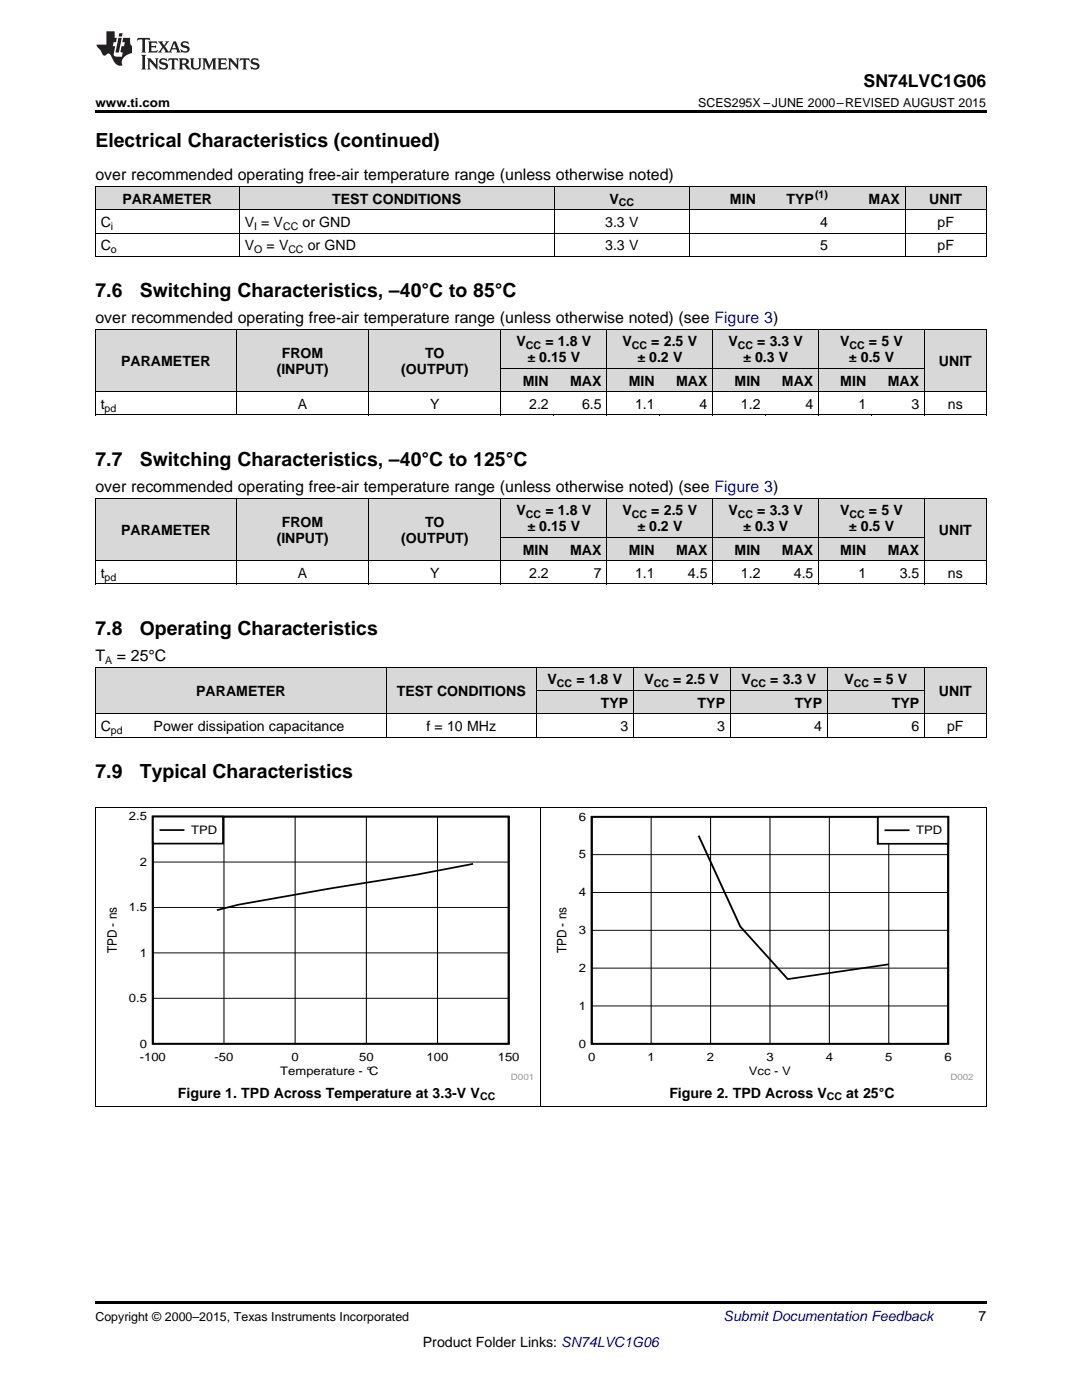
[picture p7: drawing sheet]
<svg xmlns="http://www.w3.org/2000/svg" width="216mm" height="279mm" viewBox="0 0 216 279" stroke-linecap="round" stroke-linejoin="round" font-family="sans-serif">
<g fill="#d8d8d8">
<path d="M19 133.2h10.6v9.3h-10.6z"/>
<path d="M29.6 133.2h47.5v9.3h-47.5z"/>
<path d="M77.1 133.2h30v9.3h-30z"/>
<path d="M107.1 137.8h19.3v4.7h-19.3z"/>
<path d="M126.4 137.8h19.4v4.7h-19.4z"/>
<path d="M145.8 137.8h19.3v4.7h-19.3z"/>
<path d="M165.1 137.8h19.4v4.7h-19.4z"/>
<path d="M184.5 133.2h12.3v9.3h-12.3z"/>
<path d="M107.1 133.2h19.3v4.6h-19.3z"/>
<path d="M126.4 133.2h19.4v4.6h-19.4z"/>
<path d="M145.8 133.2h19.3v4.6h-19.3z"/>
<path d="M165.1 133.2h19.4v4.6h-19.4z"/>
<path d="M19 99.4h28.2v12.5h-28.2z"/>
<path d="M47.2 99.4h26.4v12.5h-26.4z"/>
<path d="M73.6 99.4h26.4v12.5h-26.4z"/>
<path d="M100 107.3h10.6v4.6h-10.6z"/>
<path d="M110.6 107.3h10.5v4.6h-10.5z"/>
<path d="M121.1 107.3h10.6v4.6h-10.6z"/>
<path d="M131.7 107.3h10.6v4.6h-10.6z"/>
<path d="M142.3 107.3h10.5v4.6h-10.5z"/>
<path d="M152.8 107.3h10.6v4.6h-10.6z"/>
<path d="M163.4 107.3h10.6v4.6h-10.6z"/>
<path d="M174 107.3h10.5v4.6h-10.5z"/>
<path d="M184.5 99.4h12.3v12.5h-12.3z"/>
<path d="M100 99.4h10.6v7.9h-10.6z"/>
<path d="M110.6 99.4h10.5v7.9h-10.5z"/>
<path d="M121.1 99.4h10.6v7.9h-10.6z"/>
<path d="M131.7 99.4h10.6v7.9h-10.6z"/>
<path d="M142.3 99.4h10.5v7.9h-10.5z"/>
<path d="M152.8 99.4h10.6v7.9h-10.6z"/>
<path d="M163.4 99.4h10.6v7.9h-10.6z"/>
<path d="M174 99.4h10.5v7.9h-10.5z"/>
<path d="M19 65.7h28.2v12.5h-28.2z"/>
<path d="M47.2 65.7h26.4v12.5h-26.4z"/>
<path d="M73.6 65.7h26.4v12.5h-26.4z"/>
<path d="M100 73.6h10.6v4.6h-10.6z"/>
<path d="M110.6 73.6h10.5v4.6h-10.5z"/>
<path d="M121.1 73.6h10.6v4.6h-10.6z"/>
<path d="M131.7 73.6h10.6v4.6h-10.6z"/>
<path d="M142.3 73.6h10.5v4.6h-10.5z"/>
<path d="M152.8 73.6h10.6v4.6h-10.6z"/>
<path d="M163.4 73.6h10.6v4.6h-10.6z"/>
<path d="M174 73.6h10.5v4.6h-10.5z"/>
<path d="M184.5 65.7h12.3v12.5h-12.3z"/>
<path d="M100 65.7h10.6v7.9h-10.6z"/>
<path d="M110.6 65.7h10.5v7.9h-10.5z"/>
<path d="M121.1 65.7h10.6v7.9h-10.6z"/>
<path d="M131.7 65.7h10.6v7.9h-10.6z"/>
<path d="M142.3 65.7h10.5v7.9h-10.5z"/>
<path d="M152.8 65.7h10.6v7.9h-10.6z"/>
<path d="M163.4 65.7h10.6v7.9h-10.6z"/>
<path d="M174 65.7h10.5v7.9h-10.5z"/>
<path d="M19 37.3h16.2v4.6h-16.2z"/>
<path d="M35.2 37.3h12.6v4.6h-12.6z"/>
<path d="M47.8 37.3h32.3v4.6h-32.3z"/>
<path d="M80.1 37.3h30.5v4.6h-30.5z"/>
<path d="M110.6 37.3h26.9v4.6h-26.9z"/>
<path d="M137.5 37.3h14.4v4.6h-14.4z"/>
<path d="M151.9 37.3h14.4v4.6h-14.4z"/>
<path d="M166.3 37.3h14.4v4.6h-14.4z"/>
<path d="M180.7 37.3h16.1v4.6h-16.1z"/>
</g>
<path d="M19 259.7h177.8v.5h-177.8z" fill="#000"/>
<path d="M19.1 161.2v59.6M30.5 172h71M44.7 163v45.3M58.9 163v45.3M73.1 163v45.3M87.3 163v45.3M107.9 161.2v59.6M196.8 161.2v59.6M30.5 199.2h71M30.5 190.2h71M30.5 181.1h71M19 220.8h177.8" fill="none" stroke="#000" stroke-width=".2"/>
<path d="M30.5 163h71v45.3h-71zM94.4 172.4l-11.4 2.2-17 2.7-18.5 3.3-4.2 1" fill="none" stroke="#000" stroke-width=".36"/>
<path d="M30.5 163h14v5.4h-14z" fill-rule="evenodd" fill="#fff"/>
<path d="M30.5 163h14v5.4h-14zM32 165.7h4.6M118.1 163h71.1v45.3h-71.1zM139.4 166.8l8.3 18.1 9.5 10.5 20.1-2.9" fill="none" stroke="#000" stroke-width=".36"/>
<path d="M118.1 178.1h71.1M118.1 170.6h71.1M129.9 163v45.3M141.8 163v45.3M153.6 163v45.3M165.5 163v45.3M177.3 163v45.3M118.1 193.2h71.1M118.1 185.7h71.1M118.1 200.8h71.1" fill="none" stroke="#000" stroke-width=".2"/>
<path d="M175.2 163h14v5.4h-14z" fill-rule="evenodd" fill="#fff"/>
<path d="M175.2 163h14v5.4h-14zM176.7 165.7h4.6" fill="none" stroke="#000" stroke-width=".36"/>
<g fill="none" stroke="#000" stroke-width=".2">
<path d="M19 37.2h177.8M19.1 37.2v14M47.7 37.2v14M110.6 37.2v14M137.5 37.2v14M180.6 37.2v14M196.8 37.2v14M19 51.2h177.8M19 46.5h177.8M19 41.9h177.8M19 78.2h177.8M19 65.7h177.8"/>
<path d="M19.1 65.7v17.2M47.1 65.7v17.2M73.5 65.7v17.2M100 65.7v17.2M100 73.5h84.5M121.1 65.7v17.2M142.2 65.7v17.2M163.3 65.7v17.2M184.4 65.7v17.2M196.8 65.7v17.2M19 99.4h177.8M19 82.8h177.8"/>
<path d="M19.1 99.4v17.2M47.1 99.4v17.2M73.5 99.4v17.2M100 99.4v17.2M121.1 99.4v17.2M142.2 99.4v17.2M163.3 99.4v17.2M184.4 99.4v17.2M196.8 99.4v17.2M19 116.5h177.8M19 111.9h177.8M100 107.2h84.5"/>
<path d="M19 133.1h177.8M19.1 133.2v13.9M77.1 133.2v13.9M107 133.2v13.9M107.1 137.8h77.4M126.3 133.2v13.9M145.7 133.2v13.9M165.1 133.2v13.9M184.4 133.2v13.9M196.8 133.2v13.9M19 147.1h177.8M19 142.4h177.8"/>
<path d="M19 161.2h177.8"/>
</g>
<g fill="#000">
<path d="M19 22h177.8v.5h-177.8zM19 51.2h.2zM47.7 51.2h.1zM80 51.2h.1zM110.5 51.2h.1zM137.4 51.2h.1zM151.8 51.2h.1zM166.2 51.2h.1zM180.6 51.2h.1zM196.7 51.2h.1zM19 82.8l.2 .1zM73.5 82.8l.1 .1z"/>
<path d="M99.9 82.8l.1 .1zM110.5 82.8l.1 .1zM121 82.8l.1 .1zM131.6 82.8l.1 .1zM142.2 82.8l.1 .1zM152.7 82.8l.1 .1zM163.3 82.8l.1 .1zM173.8 82.8l.2 .1zM184.4 82.8l.1 .1zM196.7 82.8l.1 .1z"/>
</g>
<g fill="#231f20">
<path d="M27.5 7.6l-.1 .5 .4-.2h.6v.1v2.1l-.2 .4h1l-.3-.4v-2.1l.1-.1h.5l.5 .2-.2-.5zM29.5 8.3l.2 .3v1.5l-.2 .4h1.8l.2-.6a1.04 1.04 0 0 1-1.3 .2v-.7h.6l.3 .2v-.6l-.3 .2h-.6v-.6l.8-.1 .4 .3-.2-.5zM31.5 8.3l.9 1.1-.9 1.1h.8l-.2-.2 .5-.7 .4 .7-.2 .2h1.5l-.1-.2 .1-.4h.9l.1 .4-.2 .2h1l-.3-.3-.7-1.9h-.5l-.9 2-.8-1 .9-1h-.8l.1 .3-.3 .5-.4-.6 .2-.2zM34.7 8.6l.4 1h-.7zM36.3 8.4a.63 .63 0 0 0-.2 .7 .63 .63 0 0 0 .6 .4l.6 .2 .1 .2a.75 .75 0 0 1-.7 .4 .75 .75 0 0 1-.6-.5l.1 .7 .1-.1a1.11 1.11 0 0 0 1.5-.6 1.13 1.13 0 0 0-1.2-.8l-.1-.4a1.04 1.04 0 0 1 1.2 .2l-.2-.5-.1 .1-.5-.2zM28.2 10.9l.2 .4v2.2l-.2 .4h1l-.3-.4v-2.2l.3-.4zM29.3 11.6l.3 .4v1.5l-.3 .4h.8l-.2-.4v-1.3l1.5 1.7v-1.9l.2-.4h-.7l.2 .4v.9l-1.1-1.3zM32 11.8a.62 .62 0 0 0-.2 .7 .62 .62 0 0 0 .6 .4l.6 .1 .1 .3a.76 .76 0 0 1-.7 .3 .76 .76 0 0 1-.6-.4l.1 .7 .1-.1a1.11 1.11 0 0 0 1.5-.6 1.13 1.13 0 0 0-1.2-.8l-.1-.4a1.04 1.04 0 0 1 1.2 .2l-.2-.6-.1 .1-.5-.1zM33.7 11.6l-.2 .6a.61 .61 0 0 1 .8-.3v1.6l-.2 .4h.9l-.2-.4v-1.6a.63 .63 0 0 1 .8 .3l-.2-.6zM35.6 11.6l.3 .4v1.5l-.3 .4h1l-.2-.2v-.8l.5 .2a.76 .76 0 0 0 1.2 .7l-1-1a.58 .58 0 0 0 .6-.5 .58 .58 0 0 0-.5-.6zM36.4 11.9h.1a.45 .45 0 0 1 .5 .1 .45 .45 0 0 1 .1 .5l-.7 .2zM37.9 11.6l.2 .2a2.17 2.17 0 0 0 .3 1.9 .99 .99 0 0 0 1.6-.6v-1.1l.2-.4h-.7l.2 .2a1.92 1.92 0 0 1-.2 1.8 .6 .6 0 0 1-.9-.5v-1.1l.2-.4zM40.4 11.6l.2 .4v1.5l-.2 .4h.7l-.2-.4v-1.4l.8 1.8 .8-1.8v1.4l-.2 .4h.9l-.2-.4v-1.5l.2-.4h-.8l-.6 1.5-.6-1.5zM43.4 11.6l.2 .4v1.5l-.2 .4h1.8l.2-.6a1.04 1.04 0 0 1-1.3 .1v-.6h.5l.4 .2v-.6l-.4 .2h-.5v-.7h.8l.3 .3-.1-.6zM45.5 11.6l.2 .4v1.5l-.2 .4h.7l-.2-.4v-1.3l1.5 1.7v-1.9l.2-.4h-.7l.2 .4v.9l-1.1-1.3zM47.9 11.6l-.1 .6a.61 .61 0 0 1 .8-.3v1.6l-.3 .4h1l-.3-.4 .1-1.6a.63 .63 0 0 1 .7 .3l-.1-.6zM50.2 11.8a.62 .62 0 0 0-.2 .7 .62 .62 0 0 0 .6 .4l.6 .1 .2 .3a.76 .76 0 0 1-.8 .3 .76 .76 0 0 1-.6-.4l.1 .7 .2-.1a1.11 1.11 0 0 0 1.5-.6 1.13 1.13 0 0 0-1.3-.8l-.1-.4a1.04 1.04 0 0 1 1.2 .2l-.1-.6-.2 .1-.5-.1z"/>
<path d="M21.2 6.3v2.6h-1.9l.1 .4 .7 .9a.91 .91 0 0 0 1 .8 .56 .56 0 0 1 .5-.3 .56 .56 0 0 1 .5 .3l.4 .8a1.53 1.53 0 0 0 1.9 1.2 1.54 1.54 0 0 1 1-2.1l.9-.3v-1.4a1.52 1.52 0 0 1-.3-1.6h-1.4l-.2 .8h.5l-.2 .8h-.4l-.2 1v.2l.4 .1-.2 .8a1.93 1.93 0 0 1-1.6-.3l.3-1.8h-.5l.2-.8h.4l.2-.8h-.4v-1.3zM23.6 7.6l-.6 2.9h.7l.6-2.9zM23.8 6.6l-.1 .7h.6l.2-.7z"/>
</g>
<g font-size="3.9">
<text x="19" y="29.3">Electrical Characteristics (continued)</text>
<text x="19" y="59.3">7.6</text>
<text x="27.9" y="59.3">Switching Characteristics, –40°C to 85°C</text>
<text x="19" y="93">7.7</text>
<text x="27.9" y="93">Switching Characteristics, –40°C to 125°C</text>
<text x="19" y="126.8">7.8</text>
<text x="27.9" y="126.8">Operating Characteristics</text>
<text x="19" y="155.2">7.9</text>
<text x="27.9" y="155.2">Typical Characteristics</text>
</g>
<text font-size="3.5" x="172.3" y="17.3">SN74LVC1G06</text>
<g font-size="3.2">
<text x="19" y="36">over recommended operating free-air temperature range (unless otherwise noted)</text>
<text x="19" y="64.5">over recommended operating free-air temperature range (unless otherwise noted) (see Figure 3)</text>
<text x="19" y="98.2">over recommended operating free-air temperature range (unless otherwise noted) (see Figure 3)</text>
<text x="19" y="131.9">T</text>
<text x="23.3" y="131.9">= 25°C</text>
</g>
<g font-size="2.8">
<text x="24.4" y="40.6">PARAMETER</text>
<text x="66.3" y="40.6">TEST CONDITIONS</text>
<text x="121.6" y="40.6">V</text>
<text x="145.7" y="40.6">MIN</text>
<text x="156.9" y="40.6">TYP</text>
<text x="173.3" y="40.6">MAX</text>
<text x="185.4" y="40.6">UNIT</text>
<text x="20.1" y="45.3">C</text>
<text x="48.8" y="45.3">V = V</text>
<text x="60.4" y="45.3">or GND</text>
<text x="120.8" y="45.3">3.3 V</text>
<text x="163.7" y="45.3">4</text>
<text x="187.1" y="45.3">pF</text>
<text x="20.1" y="50">C</text>
<text x="48.8" y="50">V</text>
<text x="53.2" y="50">= V</text>
<text x="61.4" y="50">or GND</text>
<text x="120.8" y="50">3.3 V</text>
<text x="163.7" y="50">5</text>
<text x="187.1" y="50">pF</text>
<text x="56.2" y="71.4">FROM</text>
<text x="84.8" y="71.4">TO</text>
<text x="103.1" y="69.1">V</text>
<text x="108.8" y="69.1">=</text>
<text x="111.3" y="69.1">1.8 V</text>
<text x="124.2" y="69.1">V</text>
<text x="130" y="69.1">=</text>
<text x="132.5" y="69.1">2.5 V</text>
<text x="145.3" y="69.1">V</text>
<text x="151.1" y="69.1">=</text>
<text x="153.6" y="69.1">3.3 V</text>
<text x="167.6" y="69.1">V</text>
<text x="173.4" y="69.1">= 5 V</text>
<text x="24.2" y="73">PARAMETER</text>
<text x="55.2" y="74.6">(INPUT)</text>
<text x="80" y="74.6">(OUTPUT)</text>
<text x="104.3" y="76.9">MIN</text>
<text x="105.2" y="72.3">± 0.15 V</text>
<text x="113.8" y="76.9">MAX</text>
<text x="125.4" y="76.9">MIN</text>
<text x="127.2" y="72.3">± 0.2 V</text>
<text x="134.9" y="76.9">MAX</text>
<text x="146.6" y="76.9">MIN</text>
<text x="148.3" y="72.3">± 0.3 V</text>
<text x="156" y="76.9">MAX</text>
<text x="167.7" y="76.9">MIN</text>
<text x="169.4" y="72.3">± 0.5 V</text>
<text x="177.2" y="76.9">MAX</text>
<text x="187.4" y="73">UNIT</text>
<text x="20.1" y="81.6">t</text>
<text x="59.4" y="81.6">A</text>
<text x="85.8" y="81.6">Y</text>
<text x="105.6" y="81.6">2.2</text>
<text x="116.1" y="81.6">6.5</text>
<text x="126.7" y="81.6">1.1</text>
<text x="139.6" y="81.6">4</text>
<text x="147.8" y="81.6">1.2</text>
<text x="160.7" y="81.6">4</text>
<text x="171.3" y="81.6">1</text>
<text x="181.9" y="81.6">3</text>
<text x="189.2" y="81.6">ns</text>
<text x="24.2" y="106.8">PARAMETER</text>
<text x="56.2" y="105.2">FROM</text>
<text x="84.8" y="105.2">TO</text>
<text x="103.1" y="102.8">V</text>
<text x="105.2" y="106">± 0.15 V</text>
<text x="108.8" y="102.8">=</text>
<text x="111.3" y="102.8">1.8 V</text>
<text x="124.2" y="102.8">V</text>
<text x="127.2" y="106">± 0.2 V</text>
<text x="130" y="102.8">=</text>
<text x="132.5" y="102.8">2.5 V</text>
<text x="145.3" y="102.8">V</text>
<text x="148.3" y="106">± 0.3 V</text>
<text x="151.1" y="102.8">=</text>
<text x="153.6" y="102.8">3.3 V</text>
<text x="167.6" y="102.8">V</text>
<text x="169.4" y="106">± 0.5 V</text>
<text x="173.4" y="102.8">= 5 V</text>
<text x="187.4" y="106.8">UNIT</text>
<text x="55.2" y="108.3">(INPUT)</text>
<text x="80" y="108.3">(OUTPUT)</text>
<text x="104.3" y="110.7">MIN</text>
<text x="113.8" y="110.7">MAX</text>
<text x="125.4" y="110.7">MIN</text>
<text x="134.9" y="110.7">MAX</text>
<text x="146.6" y="110.7">MIN</text>
<text x="156" y="110.7">MAX</text>
<text x="167.7" y="110.7">MIN</text>
<text x="177.2" y="110.7">MAX</text>
<text x="20.1" y="115.3">t</text>
<text x="59.4" y="115.3">A</text>
<text x="85.8" y="115.3">Y</text>
<text x="105.6" y="115.3">2.2</text>
<text x="118.5" y="115.3">7</text>
<text x="126.7" y="115.3">1.1</text>
<text x="137.3" y="115.3">4.5</text>
<text x="147.8" y="115.3">1.2</text>
<text x="158.4" y="115.3">4.5</text>
<text x="171.3" y="115.3">1</text>
<text x="179.5" y="115.3">3.5</text>
<text x="189.2" y="115.3">ns</text>
<text x="109.3" y="136.6">V</text>
<text x="115" y="136.6">= 1.8 V</text>
<text x="128.6" y="136.6">V</text>
<text x="134.3" y="136.6">= 2.5 V</text>
<text x="148" y="136.6">V</text>
<text x="153.7" y="136.6">= 3.3 V</text>
<text x="168.5" y="136.6">V</text>
<text x="174.3" y="136.6">= 5 V</text>
<text x="39.2" y="138.9">PARAMETER</text>
<text x="79.2" y="138.9">TEST CONDITIONS</text>
<text x="119.9" y="141.2">TYP</text>
<text x="139.2" y="141.2">TYP</text>
<text x="158.6" y="141.2">TYP</text>
<text x="177.9" y="141.2">TYP</text>
<text x="187.4" y="138.9">UNIT</text>
<text x="20.1" y="145.9">C</text>
<text x="30.7" y="145.9">Power dissipation capacitance</text>
<text x="85.1" y="145.9">f = 10 MHz</text>
<text x="123.8" y="145.9">3</text>
<text x="143.1" y="145.9">3</text>
<text x="162.5" y="145.9">4</text>
<text x="181.9" y="145.9">6</text>
<text x="189" y="145.9">pF</text>
<text x="35.5" y="219">Figure 1. TPD Across Temperature at 3.3-V V</text>
<text x="133.6" y="219">Figure 2. TPD Across V</text>
<text x="168.9" y="219">at 25°C</text>
<text x="195.3" y="263.6">7</text>
<text x="84.4" y="268.9">Product Folder Links: SN74LVC1G06</text>
</g>
<text font-size="2.8" fill="#0000c8" x="144.4" y="263.6">Submit Documentation Feedback</text>
<g font-size="2.6">
<text x="23.3" y="190.3" transform="rotate(-90 23.3 190.3)">TPD - ns</text>
<text x="113.1" y="190.3" transform="rotate(-90 113.1 190.3)">TPD - ns</text>
</g>
<g font-size="2.5">
<text x="19" y="21.4">www.ti.com</text>
<text x="139.3" y="21.4">SCES295X –JUNE 2000–REVISED AUGUST 2015</text>
<text x="19" y="263.6">Copyright © 2000–2015, Texas Instruments Incorporated</text>
</g>
<g font-size="2.4">
<text x="25.7" y="163.7">2.5</text>
<text x="38.2" y="166.5">TPD</text>
<text x="27.9" y="172.8">2</text>
<text x="25.7" y="181.9">1.5</text>
<text x="27.9" y="190.9">1</text>
<text x="25.7" y="200">0.5</text>
<text x="27.9" y="209.1">0</text>
<text x="27.9" y="211.8">-100</text>
<text x="42.8" y="211.8">-50</text>
<text x="55.9" y="214.4">Temperature - °C</text>
<text x="58.2" y="211.8">0</text>
<text x="71.7" y="211.8">50</text>
<text x="85.1" y="211.8">100</text>
<text x="99.3" y="211.8">150</text>
</g>
<g font-size="2.3">
<text x="115.5" y="163.8">6</text>
<text x="182.8" y="166.5">TPD</text>
<text x="115.5" y="171.3">5</text>
<text x="115.5" y="178.9">4</text>
<text x="115.5" y="186.4">3</text>
<text x="115.5" y="194">2</text>
<text x="115.5" y="201.5">1</text>
<text x="115.5" y="209.1">0</text>
<text x="117.4" y="211.8">0</text>
<text x="129.2" y="211.8">1</text>
<text x="141.1" y="211.8">2</text>
<text x="149.4" y="214.4">Vcc - V</text>
<text x="152.9" y="211.8">3</text>
<text x="164.8" y="211.8">4</text>
<text x="176.6" y="211.8">5</text>
<text x="188.5" y="211.8">6</text>
</g>
<g font-size="2.1">
<text x="123.5" y="41.2">CC</text>
<text x="162.6" y="39.5">(1)</text>
<text x="22.1" y="45.9">i</text>
<text x="50.7" y="45.9">I</text>
<text x="56.5" y="45.9">CC</text>
<text x="22.1" y="50.5">o</text>
<text x="50.7" y="50.5">O</text>
<text x="57.5" y="50.5">CC</text>
<text x="105" y="69.7">CC</text>
<text x="126.1" y="69.7">CC</text>
<text x="147.2" y="69.7">CC</text>
<text x="169.5" y="69.7">CC</text>
<text x="20.9" y="82.2">pd</text>
<text x="105" y="103.4">CC</text>
<text x="126.1" y="103.4">CC</text>
<text x="147.2" y="103.4">CC</text>
<text x="169.5" y="103.4">CC</text>
<text x="20.9" y="115.9">pd</text>
<text x="21" y="132.5">A</text>
<text x="111.1" y="137.1">CC</text>
<text x="130.5" y="137.1">CC</text>
<text x="149.8" y="137.1">CC</text>
<text x="170.4" y="137.1">CC</text>
<text x="22.1" y="146.4">pd</text>
<text x="95.8" y="219.6">CC</text>
<text x="165" y="219.6">CC</text>
</g>
<g font-size="1.8" fill="#999">
<text x="101.9" y="215.5">D001</text>
<text x="189.6" y="215.5">D002</text>
</g>
</svg>
